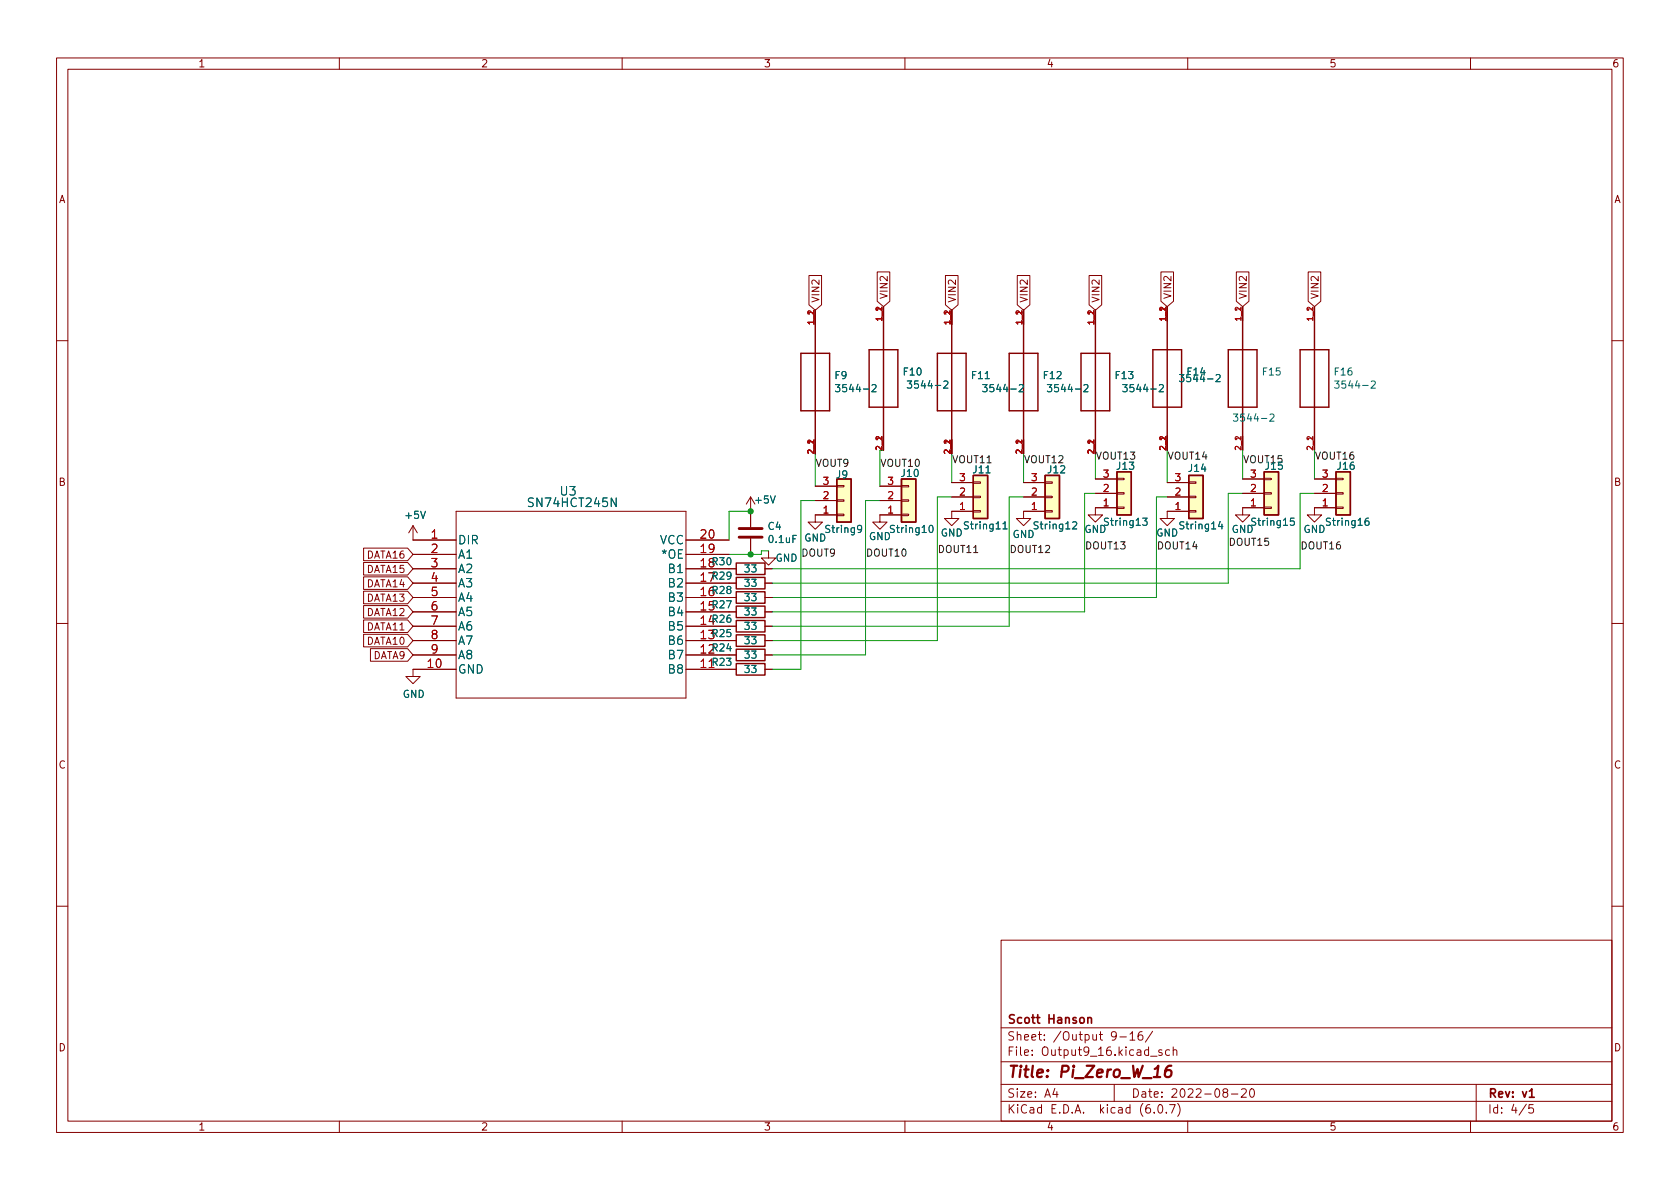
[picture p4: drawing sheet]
<svg xmlns="http://www.w3.org/2000/svg" width="297mm" height="210mm" viewBox="0 0 297 210" stroke-linecap="round" stroke-linejoin="round" font-family="sans-serif">
<g fill="none" stroke="#840000" stroke-width=".18">
<path d="M10 10.2h277v190.1h-277zM12 12.2h273v186.1h-273zM60 10.2v2M110 10.2v2M160 10.2v2M210 10.2v2M260 10.2v2M143 48.7h2.3v5.2l-1.2 1-1.1-1zM144.1 54.9v2.5M155.1 48.1h2.2v5.2l-1.1 .9-1.1-.9zM156.2 54.2v2.6M167.2 48.7h2.2v5.2l-1.1 1-1.1-1z"/>
<path d="M168.3 54.9v2.5M179.9 48.7h2.2v5.2l-1.1 1-1.1-1zM181 54.9v2.5M192.6 48.7h2.2v5.2l-1.1 1-1.1-1zM193.7 54.9v2.5M205.3 48.1h2.2v5.2l-1.1 .9-1.1-.9zM206.4 54.2v2.6M218.6 48.1h2.2v5.2l-1.1 .9-1.1-.9zM219.7 54.2v2.6M231.3 48.1h2.2v5.2l-1.1 .9-1.1-.9zM232.4 54.2v2.6M10 60.2h2"/>
<path d="M144.1 77.7v2.6M156.2 77.1v2.5M168.3 77.7v2.6M181 77.7v2.6M193.7 77.7v2.6M206.4 77.1v2.5M219.7 77.1v2.5M232.4 77.1v2.5M285 60.2h2M64.3 96.9h7.8l.9 1.1-.9 1.1h-7.8zM64.3 99.5h7.8l.9 1.1-.9 1.1h-7.8zM73 93v2.5h7.6"/>
<path d="M73 98h7.6M73 93l-.7 1.2M73 93l.8 1.2M80.6 90.4h40.7v33h-40.7zM121.3 95.5h7.6M121.3 98h7.6M132.7 87.9l-.7 1.2M132.7 87.9v5.3M132.7 95.2v2.8M132.7 87.9l.8 1.2M135.9 97.4v1.3h1.3l-1.3 1.2-1.3-1.2h1.3M144.1 88.5h3.9"/>
<path d="M144.1 86h3.9M148 85.8h1.2v.3h-1.2zM148 88.4h1.2v.2h-1.2zM148 90.9h1.2v.3h-1.2zM148 91.1h-3.9v1.2h1.3l-1.3 1.3-1.2-1.3h1.2M155.6 88.5h3.8M155.6 86h3.8M159.4 85.8h1.3v.3h-1.3zM159.4 88.4h1.3v.2h-1.3zM159.4 90.9h1.3v.3h-1.3zM159.4 91.1h-3.8v1.2h1.2l-1.2 1.3-1.3-1.3h1.3M168.3 87.9h3.8"/>
<path d="M168.3 85.3h3.8M172.1 85.2h1.3v.3h-1.3zM172.1 87.8h1.3v.2h-1.3zM172.1 90.3h1.3v.2h-1.3zM172.1 90.4h-3.8v1.3h1.2l-1.2 1.3-1.3-1.3h1.3M181 87.9h3.8M181 85.3h3.8M184.8 85.2h1.3v.3h-1.3zM184.8 87.8h1.3v.2h-1.3zM184.8 90.3h1.3v.2h-1.3zM184.8 90.4h-3.8v1.3h1.2l-1.2 1.3-1.3-1.3h1.3M193.7 87.2h3.8"/>
<path d="M193.7 84.7h3.8M197.5 84.6h1.3v.2h-1.3zM197.5 87.1h1.3v.3h-1.3zM197.5 89.7h1.3v.2h-1.3zM197.5 89.8h-3.8v1.3h1.2l-1.2 1.2-1.3-1.2h1.3M206.4 87.9h3.8M206.4 85.3h3.8M210.2 85.2h1.3v.3h-1.3zM210.2 87.8h1.3v.2h-1.3zM210.2 90.3h1.3v.2h-1.3zM210.2 90.4h-3.8v1.3h1.2l-1.2 1.3-1.3-1.3h1.3M219.7 87.2h3.8"/>
<path d="M219.7 84.7h3.8M223.5 84.6h1.3v.2h-1.3zM223.5 87.1h1.3v.3h-1.3zM223.5 89.7h1.3v.2h-1.3zM223.5 89.8h-3.8v1.3h1.3l-1.3 1.2-1.3-1.2h1.3M232.4 87.2h3.8M232.4 84.7h3.8M236.2 84.6h1.3v.2h-1.3zM236.2 87.1h1.3v.3h-1.3zM236.2 89.7h1.3v.2h-1.3zM236.2 89.8h-3.8v1.3h1.3l-1.3 1.2-1.3-1.2h1.3M10 110.2h2"/>
<path d="M64.3 112.2h7.8l.9 1.1-.9 1.1h-7.8zM64.3 109.6h7.8l.9 1.1-.9 1.1h-7.8zM64.3 107.1h7.8l.9 1.1-.9 1.1h-7.8zM64.3 104.5h7.8l.9 1.2-.9 1.1h-7.8zM64.3 102h7.8l.9 1.1-.9 1.1h-7.8zM65.5 114.7h6.6l.9 1.1-.9 1.1h-6.6zM73 113.3h7.6M73 115.8h7.6M73 110.7h7.6M73 105.7h7.6M73 108.2h7.6M73 103.1h7.6"/>
<path d="M73 100.6h7.6M80.6 118.4h-7.6v1.2h1.3l-1.3 1.3-1.2-1.3h1.2M121.3 113.3h8.9M121.3 118.4h8.9M121.3 115.8h8.9M121.3 110.7h8.9M121.3 105.7h8.9M121.3 108.2h8.9M121.3 103.1h8.9M121.3 100.6h8.9M135.3 113.3h1.2M135.3 118.4h1.2"/>
<path d="M135.3 115.8h1.2M135.3 110.7h1.2M135.3 105.7h1.2M135.3 108.2h1.2M135.3 103.1h1.2M135.3 100.6h1.2M285 110.2h2M10 160.2h2M177 166.3h108v32h-108zM285 160.2h2M60 198.3v2M110 198.3v2"/>
<path d="M160 198.3v2M177 194.8h108M177 191.8h108M177 187.8h108M177 181.8h108M186.5 192.5l-.4 1h1M186.9 193v1M197 191.8v3M198 183.4h1.1M199.8 182.9l.4-.5v1.5M199.8 183.9h.8M201.9 182.4a.59 .59 0 0 0-.7 .7v.5l.2 .3h.4l.2-.1 .1-.5-.2-.2-.4-.1-.3 .3"/>
<path d="M203.4 186.8h1.2M203.8 182.4l-1.3 1.9M204.1 196.7v.1M204.9 195.4l.2-.1a.81 .81 0 0 1 .6 .7 .81 .81 0 0 1-.3 .8h-.2a.81 .81 0 0 1-.6-.6 .81 .81 0 0 1 .3-.8zM205.4 185.7l-.3-.1-.2 .2v.3l.5 .1v.4h-.5M206.2 196.7v.1M206.8 195.3h1l-.7 1.5M206.8 185.7l-.4-.1-.3 .3v.4l.1 .3h.6M207.4 185.8l.2-.2 .4 .1 .1 .9M207.4 185.1v1.5M208.2 195.1a1.72 1.72 0 0 1 0 2.3M210 198.3v2"/>
<path d="M216.5 193.2l-.3-.3 .1-.2 .2-.2 .4 .1 .2 .2-.1 .2-.6 .2-.2 .3 .1 .4 .2 .1h.4l.2-.3-.1-.4-.2-.1M217.7 193.5h1.2M219.5 192.7l.6-.2 .2 .2 .1 .3-1 1h1M221.1 192.7l.2-.2a.81 .81 0 0 1 .6 .7 .81 .81 0 0 1-.3 .8h-.2a.81 .81 0 0 1-.3-1.3zM260 198.3v2M261 191.8v6.5M269.9 195.3l-1.3 1.9M271.1 195.3h-.7l-.1 .7 .2-.1 .5 .1 .2 .2-.1 .5-.2 .1-.6-.1"/>
</g>
<path d="M192.3 179.9v1M192.3 180.1l.3-.2 .3 .1 .1 .9M270.4 193l.4-.5v1.5M270.4 194h.9" fill="none" stroke="#840000" stroke-width=".3"/>
<path d="M207.1 188.5a.91 .91 0 0 0-1.1 .8l-.1 .8 .2 .3a.66 .66 0 0 0 1-.3v-.5l-.1-.3a.66 .66 0 0 0-1 .3" fill="none" stroke="#840000" stroke-width=".4"/>
<g fill="none" stroke="#840000" stroke-width=".25">
<path d="M144.1 54.9v25.4M156.2 54.2v25.4M168.3 54.9v25.4M181 54.9v25.4M193.7 54.9v25.4M206.4 54.2v25.4M219.7 54.2v25.4M232.4 54.2v25.4M141.6 62.5h5.1v10.1h-5.1zM153.7 61.8h5v10.2h-5zM165.7 62.5h5.1v10.1h-5.1zM178.4 62.5h5.1v10.1h-5.1z"/>
<path d="M191.1 62.5h5.1v10.1h-5.1zM203.8 61.8h5.1v10.2h-5.1zM217.2 61.8h5v10.2h-5zM229.9 61.8h5v10.2h-5zM130.2 99.6h5.1v2h-5.1zM148 84.7h2.5v7.6h-2.5zM159.4 84.7h2.5v7.6h-2.5zM172.1 84.1h2.5v7.6h-2.5zM184.8 84.1h2.5v7.6h-2.5zM197.5 83.4h2.5v7.7h-2.5zM210.2 84.1h2.5v7.6h-2.5zM223.5 83.4h2.6v7.7h-2.6z"/>
<path d="M236.2 83.4h2.6v7.7h-2.6zM130.2 112.3h5.1v2h-5.1zM130.2 117.3h5.1v2.1h-5.1zM130.2 114.8h5.1v2h-5.1zM130.2 109.7h5.1v2.1h-5.1zM130.2 104.6h5.1v2.1h-5.1zM130.2 102.1h5.1v2h-5.1zM130.2 107.2h5.1v2h-5.1z"/>
</g>
<g fill="none" stroke="#006464" stroke-width=".18">
<path d="M147.7 68h.8l-.4 .5 .3 .1v.6l-.1 .1-.6-.1M154.2 68.1l.5-.1 .2 .4-.8 .9h.8M160.4 67.4h.8l-.4 .5 .3 .1v.5l-.1 .1-.6-.1M166.9 67.5l.5-.1 .2 .3-.8 .9h.8M173.7 68h.8l-.4 .5 .4 .1v.6l-.2 .1-.6-.1M180.2 68.1l.5-.1 .2 .4-.7 .9h.7M185.2 68h.8l-.5 .5 .4 .1v.6l-.2 .1-.5-.1M191.6 68.1l.5-.1 .3 .4-.8 .9h.8M198.5 68h.8l-.4 .5 .3 .1v.6l-.1 .1-.6-.1M205 68.1l.5-.1 .2 .4-.8 .9h.8M208.5 66.2h.8l-.4 .5 .4 .1v.6l-.2 .1-.6-.1M215 66.3l.5-.1 .2 .4-.7 .9h.7"/>
<path d="M218.1 73.2h.8l-.5 .5 .4 .1v.6l-.2 .1-.5-.1M224.5 73.3l.5-.1 .3 .4-.8 .9h.8M236 67.4h.8l-.5 .5 .4 .1v.5l-.2 .1-.5-.1M242.4 67.5l.5-.1 .3 .3-.8 .9h.8M152.3 93.4l-.2 .3h-.2l-.3-.3 .1-.4 .4-.1 .2 .1a.84 .84 0 0 1-.3 1.2h-.3M164.4 93l.2-.1a.68 .68 0 0 1 .4 .6 .68 .68 0 0 1-.4 .7 .84 .84 0 0 1-.2-1.2zM177.3 92.6l.4-.3v1.2M177.3 93.5h.8M189.7 92.4l.4-.1 .3 .3-.8 .9h.8M202 91.6h.8l-.4 .5 .4 .1v.6l-.2 .1-.6-.1M215.7 92.2l-.3 .9h.8M216 92.7v.8"/>
<path d="M228.8 91.6h-.6l-.1 .6 .2-.1 .4 .1 .2 .2-.1 .4-.2 .1-.5-.1M241.9 91.6l-.3 .1a.85 .85 0 0 0 0 1.2l.4-.1 .1-.4-.3-.3h-.2l-.3 .3"/>
</g>
<g fill="#ffffc2" stroke="#ffffc2" stroke-width=".18">
<path d="M184.8 84.1h2.5v7.6h-2.5z"/>
<path d="M172.1 84.1h2.5v7.6h-2.5z"/>
<path d="M159.4 84.7h2.5v7.6h-2.5z"/>
<path d="M197.5 83.4h2.5v7.7h-2.5z"/>
<path d="M148 84.7h2.5v7.6h-2.5z"/>
<path d="M223.5 83.4h2.6v7.7h-2.6z"/>
<path d="M236.2 83.4h2.6v7.7h-2.6z"/>
<path d="M210.2 84.1h2.5v7.6h-2.5z"/>
</g>
<path d="M130.7 95h4M130.7 93.5h4" fill="none" stroke="#840000" stroke-width=".51"/>
<g fill="none" stroke="#009600" stroke-width=".18">
<path d="M155.6 79.6v6.4M206.4 79.6v5.7M219.7 79.6v5.1M232.4 79.6v5.1M132.7 90.4h-3.8v5.1M135.9 97.4h-1.3v.6h-5.7M144.1 88.5h-2.5v29.9h-5.1M144.1 80.3v5.7M155.6 88.5h-2.6v27.3h-16.5M168.3 87.9h-2.6v25.4h-29.2M168.3 80.3v5M181 87.9h-2.6v22.8h-41.9"/>
<path d="M181 80.3v5M193.7 87.2h-1.9v21h-55.3M193.7 80.3v4.4M206.4 87.9h-1.9v17.8h-68M219.7 87.2h-2.5v15.9h-80.7M232.4 87.2h-2.5v13.4h-93.4"/>
</g>
<g fill="#009600" stroke="#009600" stroke-width=".18">
<circle cx="132.7" cy="98" r=".46"/>
<circle cx="132.7" cy="90.4" r=".46"/>
</g>
<text font-size="2.8" fill="#840000" x="178" y="190.6">Title: Pi_Zero_W_16</text>
<g font-size="2.1" fill="#006464">
<text x="93.8" y="89.7">SN74HCT245N</text>
<text x="99.1" y="87.6">U3</text>
<text x="80.9" y="96.2">DIR</text>
<text x="80.9" y="98.8">A1</text>
<text x="80.9" y="101.3">A2</text>
<text x="116.6" y="96.2">VCC</text>
<text x="117.2" y="98.8">*OE</text>
<text x="118.4" y="101.3">B1</text>
<text x="123.9" y="100.3">18</text>
<text x="80.9" y="103.9">A3</text>
<text x="80.9" y="106.4">A4</text>
<text x="118.4" y="106.4">B3</text>
<text x="118.4" y="103.9">B2</text>
<text x="123.9" y="107.9">15</text>
<text x="123.9" y="105.4">16</text>
<text x="123.9" y="102.9">17</text>
<text x="80.9" y="108.9">A5</text>
<text x="80.9" y="111.5">A6</text>
<text x="118.4" y="111.5">B5</text>
<text x="118.4" y="108.9">B4</text>
<text x="123.9" y="113">13</text>
<text x="123.9" y="110.5">14</text>
<text x="80.9" y="119.1">GND</text>
<text x="80.9" y="114">A7</text>
<text x="80.9" y="116.6">A8</text>
<text x="118.4" y="119.1">B8</text>
<text x="118.4" y="116.6">B7</text>
<text x="118.4" y="114">B6</text>
<text x="123.9" y="115.6">12</text>
</g>
<g font-size="2.1" fill="#a90000">
<text x="76.3" y="95.2">1</text>
<text x="123.9" y="95.2">20</text>
<text x="76.3" y="97.8">2</text>
<text x="76.3" y="100.3">3</text>
<text x="123.9" y="97.8">19</text>
<text x="76.3" y="102.9">4</text>
<text x="76.3" y="105.4">5</text>
<text x="76.3" y="107.9">6</text>
<text x="76.3" y="110.5">7</text>
<text x="76.3" y="113">8</text>
<text x="75.7" y="118.1">10</text>
<text x="76.3" y="115.6">9</text>
<text x="123.9" y="118.1">11</text>
</g>
<g font-size="2.1" fill="#840000">
<text x="178" y="184">Sheet: /Output 9-16/</text>
<text x="178" y="181">Scott Hanson</text>
<text x="178" y="186.7">File: Output9_16.kicad_sch</text>
<text x="178" y="196.9">KiCad E.D.A. kicad (6.0.7)</text>
<text x="178" y="194.1">Size: A4</text>
<text x="200" y="194.1">Date: 2022-08-20</text>
<text x="263" y="194.1">Rev: v1</text>
<text x="263" y="196.9">Id: 4/5</text>
</g>
<g font-size="1.8" fill="#840000">
<text x="35" y="11.9">1</text>
<text x="85" y="11.9">2</text>
<text x="135" y="11.9">3</text>
<text x="185" y="11.9">4</text>
<text x="235" y="11.9">5</text>
<text x="285" y="11.9">6</text>
<text x="10.3" y="35.9">A</text>
<text x="285.3" y="35.9">A</text>
<text x="144.9" y="53.6" transform="rotate(-90 144.9 53.6)">VIN2</text>
<text x="156.9" y="53" transform="rotate(-90 156.9 53)">VIN2</text>
<text x="169" y="53.6" transform="rotate(-90 169 53.6)">VIN2</text>
<text x="181.7" y="53.6" transform="rotate(-90 181.7 53.6)">VIN2</text>
<text x="194.4" y="53.6" transform="rotate(-90 194.4 53.6)">VIN2</text>
<text x="207.1" y="53" transform="rotate(-90 207.1 53)">VIN2</text>
<text x="220.4" y="53" transform="rotate(-90 220.4 53)">VIN2</text>
<text x="233.1" y="53" transform="rotate(-90 233.1 53)">VIN2</text>
<text x="10.3" y="85.9">B</text>
<text x="285.3" y="85.9">B</text>
<text x="64.9" y="98.8">DATA16</text>
<text x="64.9" y="101.3">DATA15</text>
<text x="64.9" y="106.4">DATA13</text>
<text x="64.9" y="103.8">DATA14</text>
<text x="64.9" y="111.5">DATA11</text>
<text x="64.9" y="108.9">DATA12</text>
<text x="64.9" y="114">DATA10</text>
<text x="65.9" y="116.5">DATA9</text>
<text x="10.3" y="135.9">C</text>
<text x="285.3" y="135.9">C</text>
<text x="10.3" y="185.9">D</text>
<text x="285.3" y="185.9">D</text>
<text x="35" y="199.9">1</text>
<text x="85" y="199.9">2</text>
<text x="135" y="199.9">3</text>
<text x="185" y="199.9">4</text>
<text x="235" y="199.9">5</text>
<text x="285" y="199.9">6</text>
</g>
<g font-size="1.8" fill="#006464">
<text x="147.6" y="67">F9</text>
<text x="148.6" y="69.3">3544-2</text>
<text x="159.8" y="66.4">F10</text>
<text x="161.3" y="68.7">3544-2</text>
<text x="171.9" y="67">F11</text>
<text x="174.6" y="69.3">3544-2</text>
<text x="184.6" y="67">F12</text>
<text x="186" y="69.3">3544-2</text>
<text x="197.3" y="67">F13</text>
<text x="199.4" y="69.3">3544-2</text>
<text x="209.4" y="67.6">3544-2</text>
<text x="210" y="66.4">F14</text>
<text x="223.3" y="66.4">F15</text>
<text x="236" y="66.4">F16</text>
<text x="236.8" y="68.7">3544-2</text>
<text x="218.9" y="74.5">3544-2</text>
<text x="172.1" y="83.7">J11</text>
<text x="185.3" y="83.7">J12</text>
<text x="197.5" y="83.1">J13</text>
<text x="210.2" y="83.4">J14</text>
<text x="223.8" y="83.1">J15</text>
<text x="236.5" y="83.1">J16</text>
<text x="133.7" y="89">+5V</text>
<text x="147.9" y="84.6">J9</text>
<text x="159.4" y="84.3">J10</text>
<text x="71.8" y="91.7">+5V</text>
<text x="135.8" y="93.7">C4</text>
<text x="142.2" y="95.8">GND</text>
<text x="146.1" y="94.2">String9</text>
<text x="153.6" y="95.5">GND</text>
<text x="157.7" y="94.2">String10</text>
<text x="166.3" y="94.9">GND</text>
<text x="170.7" y="93.6">String11</text>
<text x="179" y="95.1">GND</text>
<text x="183.1" y="93.6">String12</text>
<text x="191.7" y="94.2">GND</text>
<text x="195.5" y="93">String13</text>
<text x="204.4" y="94.9">GND</text>
<text x="208.8" y="93.6">String14</text>
<text x="217.7" y="94.2">GND</text>
<text x="221.5" y="93">String15</text>
<text x="230.4" y="94.2">GND</text>
<text x="234.8" y="93">String16</text>
<text x="126" y="99.9">R30</text>
<text x="131.7" y="101.2">33</text>
<text x="136" y="96">0.1uF</text>
<text x="137.1" y="99.3">GND</text>
<text x="126" y="105">R28</text>
<text x="126" y="102.5">R29</text>
<text x="126" y="107.6">R27</text>
<text x="131.7" y="106.3">33</text>
<text x="131.7" y="103.8">33</text>
<text x="126" y="112.6">R25</text>
<text x="126" y="110.1">R26</text>
<text x="131.7" y="113.9">33</text>
<text x="131.7" y="111.4">33</text>
<text x="131.7" y="108.8">33</text>
<text x="126" y="117.7">R23</text>
<text x="126" y="115.2">R24</text>
<text x="131.7" y="119">33</text>
<text x="131.7" y="116.5">33</text>
<text x="71.2" y="123.4">GND</text>
</g>
<g font-size="1.8" fill="#0f0f0f">
<text x="144.1" y="82.5">VOUT9</text>
<text x="155.6" y="82.5">VOUT10</text>
<text x="168.3" y="81.9">VOUT11</text>
<text x="181" y="81.9">VOUT12</text>
<text x="193.7" y="81.3">VOUT13</text>
<text x="206.4" y="81.3">VOUT14</text>
<text x="219.7" y="81.9">VOUT15</text>
<text x="232.4" y="81.3">VOUT16</text>
<text x="141.6" y="98.4">DOUT9</text>
<text x="153" y="98.4">DOUT10</text>
<text x="165.7" y="97.8">DOUT11</text>
<text x="178.4" y="97.8">DOUT12</text>
<text x="191.8" y="97.1">DOUT13</text>
<text x="204.5" y="97.1">DOUT14</text>
<text x="217.2" y="96.5">DOUT15</text>
<text x="229.9" y="97.1">DOUT16</text>
</g>
<g font-size="1.8" fill="#a90000">
<text x="145.6" y="88.3">2</text>
<text x="145.6" y="85.7">3</text>
<text x="157" y="88.3">2</text>
<text x="157" y="85.7">3</text>
<text x="169.7" y="87.6">2</text>
<text x="169.7" y="85.1">3</text>
<text x="182.4" y="87.6">2</text>
<text x="182.4" y="85.1">3</text>
<text x="195.1" y="89.5">1</text>
<text x="195.1" y="87">2</text>
<text x="195.1" y="84.4">3</text>
<text x="207.8" y="87.6">2</text>
<text x="207.8" y="85.1">3</text>
<text x="221.1" y="89.5">1</text>
<text x="221.1" y="87">2</text>
<text x="221.1" y="84.4">3</text>
<text x="233.8" y="89.5">1</text>
<text x="233.8" y="87">2</text>
<text x="233.8" y="84.4">3</text>
<text x="145.6" y="90.8">1</text>
<text x="157" y="90.8">1</text>
<text x="169.7" y="90.2">1</text>
<text x="182.4" y="90.2">1</text>
<text x="207.8" y="90.2">1</text>
</g>
<g font-size="1.4" fill="#a90000">
<text x="143.9" y="57.3" transform="rotate(-90 143.9 57.3)">1_1</text>
<text x="143.9" y="55.7" transform="rotate(-90 143.9 55.7)">2</text>
<text x="156" y="56.7" transform="rotate(-90 156 56.7)">1_1</text>
<text x="156" y="55.1" transform="rotate(-90 156 55.1)">2</text>
<text x="168" y="57.3" transform="rotate(-90 168 57.3)">1_1</text>
<text x="168" y="55.7" transform="rotate(-90 168 55.7)">2</text>
<text x="180.7" y="57.3" transform="rotate(-90 180.7 57.3)">1_1</text>
<text x="180.7" y="55.7" transform="rotate(-90 180.7 55.7)">2</text>
<text x="193.4" y="57.3" transform="rotate(-90 193.4 57.3)">1_1</text>
<text x="193.4" y="55.7" transform="rotate(-90 193.4 55.7)">2</text>
<text x="206.1" y="56.7" transform="rotate(-90 206.1 56.7)">1_1</text>
<text x="206.1" y="55.1" transform="rotate(-90 206.1 55.1)">2</text>
<text x="219.5" y="56.7" transform="rotate(-90 219.5 56.7)">1_1</text>
<text x="219.5" y="55.1" transform="rotate(-90 219.5 55.1)">2</text>
<text x="232.2" y="56.7" transform="rotate(-90 232.2 56.7)">1_1</text>
<text x="232.2" y="55.1" transform="rotate(-90 232.2 55.1)">2</text>
<text x="156" y="78" transform="rotate(-90 156 78)">2</text>
<text x="206.1" y="78" transform="rotate(-90 206.1 78)">2</text>
<text x="219.5" y="78" transform="rotate(-90 219.5 78)">2</text>
<text x="232.2" y="78" transform="rotate(-90 232.2 78)">2</text>
<text x="143.9" y="80.2" transform="rotate(-90 143.9 80.2)">2_1</text>
<text x="143.9" y="78.6" transform="rotate(-90 143.9 78.6)">2</text>
<text x="156" y="79.5" transform="rotate(-90 156 79.5)">2_1</text>
<text x="168" y="80.2" transform="rotate(-90 168 80.2)">2_1</text>
<text x="168" y="78.6" transform="rotate(-90 168 78.6)">2</text>
<text x="180.7" y="80.2" transform="rotate(-90 180.7 80.2)">2_1</text>
<text x="180.7" y="78.6" transform="rotate(-90 180.7 78.6)">2</text>
<text x="193.4" y="80.2" transform="rotate(-90 193.4 80.2)">2_1</text>
<text x="193.4" y="78.6" transform="rotate(-90 193.4 78.6)">2</text>
<text x="206.1" y="79.5" transform="rotate(-90 206.1 79.5)">2_1</text>
<text x="219.5" y="79.5" transform="rotate(-90 219.5 79.5)">2_1</text>
<text x="232.2" y="79.5" transform="rotate(-90 232.2 79.5)">2_1</text>
</g>
</svg>
